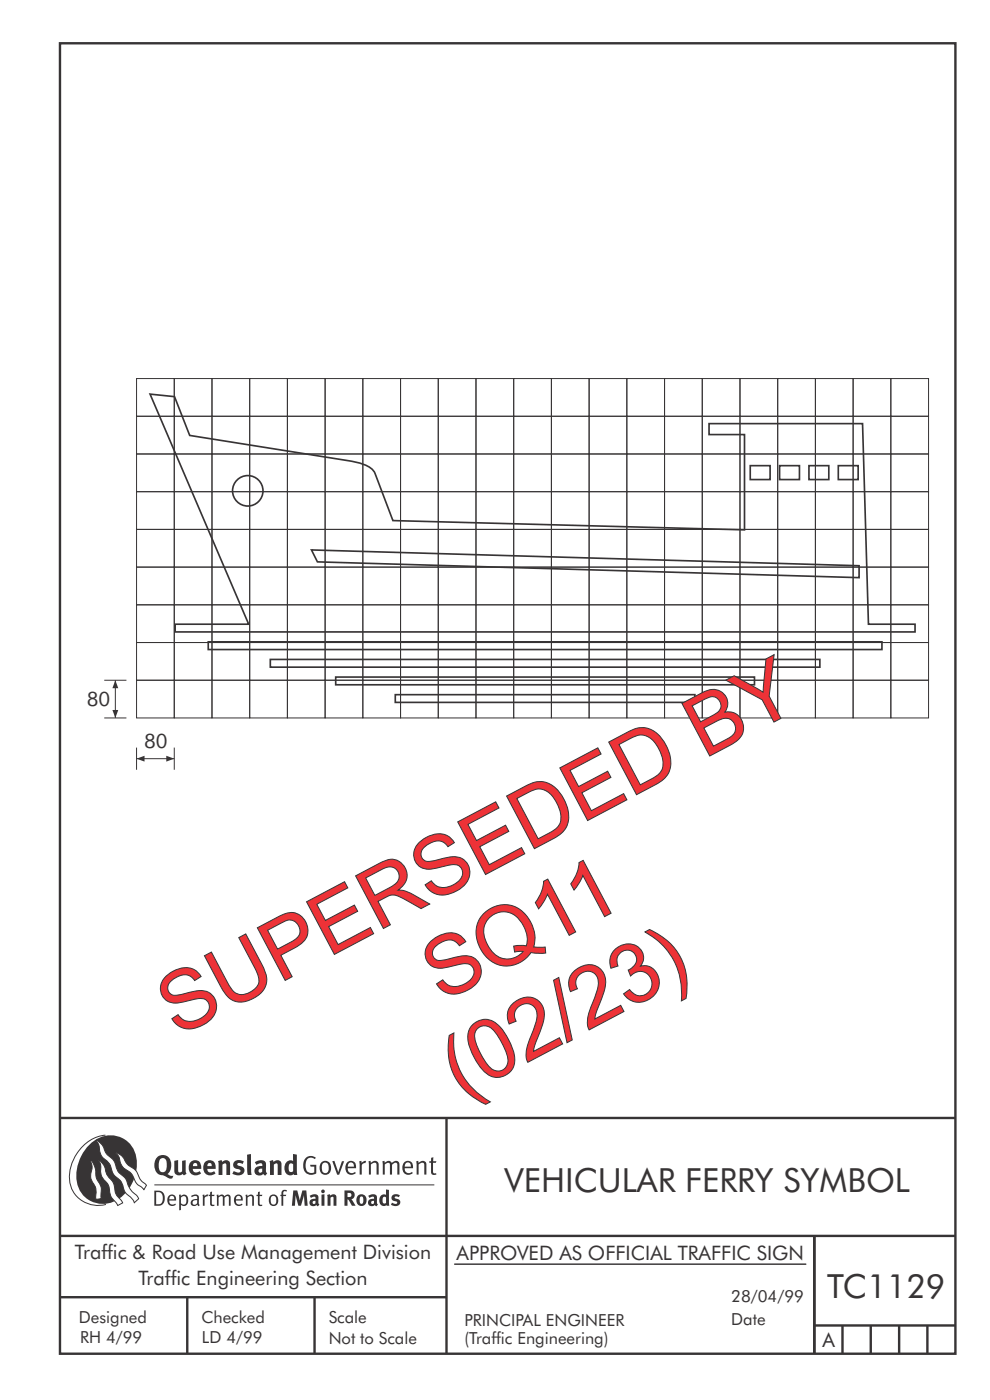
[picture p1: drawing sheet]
<svg xmlns="http://www.w3.org/2000/svg" width="210mm" height="297mm" viewBox="0 0 210 297" stroke-linecap="round" stroke-linejoin="round" font-family="sans-serif">
<g fill="none" stroke="#373435" stroke-width=".51">
<path d="M12.7 9.2h190v278h-190zM12.7 237.2h190M94.7 237.1v50.1M12.7 262.2h190.1M12.7 275.2h82M39.7 275.2v12M66.7 275.2v12M172.7 262.2v25M172.7 281.2h30M178.7 281.2v6M184.7 281.2v6M190.7 281.2v6"/>
<path d="M196.7 281.2v6"/>
</g>
<path d="M96.4 268.2h74.6" fill="none" stroke="#373435" stroke-width=".21"/>
<g fill="#373435">
<path d="M64.9 245.6a1.61 1.61 0 0 1 2.1 0l-.2 .3a1.17 1.17 0 0 0-1.4-.2 1.17 1.17 0 0 0-.6 1.3 1.42 1.42 0 0 0 1.2 1.8l.7-.1v-1.2h-.8l-.1-.4h1.3v1.8a1.82 1.82 0 0 1-2.2 0 1.82 1.82 0 0 1-.6-2.1l.2-.7z" fill-rule="evenodd"/>
<path d="M68.2 246.5a1.77 1.77 0 0 0 .4 2.7 1.39 1.39 0 0 0 1.4-.5 1.39 1.39 0 0 0 .2-1.5 1.19 1.19 0 0 0-2-.7zM68.5 246.8a.83 .83 0 0 1 1 .1 .83 .83 0 0 1 .2 .9 .75 .75 0 0 1-.6 1.1 .75 .75 0 0 1-.8-.9v-.9z" fill-rule="evenodd"/>
<path d="M70.5 246.3h.4l.8 2.4 .8-2.4h.5l-1.1 2.9h-.4z" fill-rule="evenodd"/>
<path d="M73.6 246.7a1.74 1.74 0 0 0 .5 2.5l.9-.1 .5-.2-.2-.3a.89 .89 0 0 1-1.1 .2 .89 .89 0 0 1-.4-1h1.7a1.15 1.15 0 0 0-.4-1.4 1.15 1.15 0 0 0-1.5 .3zM74 246.8a.67 .67 0 0 1 .8-.1 .67 .67 0 0 1 .3 .8h-1.3z" fill-rule="evenodd"/>
<path d="M76.2 246.4l.4-.1 .1 .4 .5-.4h.5l-.2 .5a.61 .61 0 0 0-.8 .6v1.8h-.4z" fill-rule="evenodd"/>
<path d="M78.1 246.4l.5-.1 .1 .4a.89 .89 0 0 1 .9-.4 .89 .89 0 0 1 .7 .7v2.2h-.4v-2.2l-.1-.2-.3-.1-.8 .3v2.2h-.4z" fill-rule="evenodd"/>
<path d="M81.1 246.4l.4-.1 .1 .4a.83 .83 0 0 1 .8-.4 .83 .83 0 0 1 .7 .4 .86 .86 0 0 1 .9-.4 .86 .86 0 0 1 .7 .7v2.2h-.4l-.1-2.4a.5 .5 0 0 0-.8 .1l-.2 .2v2.1h-.5v-2.3l-.4-.2-.7 .3v2.2h-.4z" fill-rule="evenodd"/>
<path d="M85.7 246.7a1.74 1.74 0 0 0 .5 2.5l.9-.1 .5-.2-.2-.3a.89 .89 0 0 1-1.1 .2 .89 .89 0 0 1-.4-1h1.7a1.15 1.15 0 0 0-.5-1.4 1.15 1.15 0 0 0-1.4 .3zM86 246.8a.67 .67 0 0 1 .9-.1 .67 .67 0 0 1 .3 .8h-1.3z" fill-rule="evenodd"/>
<path d="M88.3 246.4l.4-.1 .1 .4a.89 .89 0 0 1 .9-.4 .89 .89 0 0 1 .7 .7v2.2h-.4v-2.2l-.1-.2-.3-.1-.8 .3v2.2h-.4z" fill-rule="evenodd"/>
<path d="M91.5 245.6l.4-.1v.8h.7l-.2 .4h-.5v2.1l.1 .1h.5l.1 .3a.71 .71 0 0 1-1.2-.6v-1.9h-.3v-.4h.3z" fill-rule="evenodd"/>
<path d="M37 246.3l.8-.2v2a.46 .46 0 0 0 .2 .6 .46 .46 0 0 0 .6-.2v-2.2l.8-.2v2.4l.2 .5-.6 .3-.2-.3a1.03 1.03 0 0 1-1.2 .3 1.03 1.03 0 0 1-.6-1.1z" fill-rule="evenodd"/>
<path d="M40.4 246.5a1.64 1.64 0 0 0 0 2.3 1.64 1.64 0 0 0 2.3 .1l-.4-.4a.78 .78 0 0 1-.9 .2 .78 .78 0 0 1-.5-.7h1.8a1.37 1.37 0 0 0-.6-1.7 1.37 1.37 0 0 0-1.7 .2zM41 246.9a.48 .48 0 0 1 .7-.1 .48 .48 0 0 1 .2 .6h-1z" fill-rule="evenodd"/>
<path d="M43.5 246.5a1.65 1.65 0 0 0-.2 2 1.65 1.65 0 0 0 1.9 .7l.5-.3-.3-.4a.78 .78 0 0 1-.9 .3 .78 .78 0 0 1-.5-.8h1.8a1.37 1.37 0 0 0-.6-1.7 1.37 1.37 0 0 0-1.7 .2zM44.1 246.9a.48 .48 0 0 1 .6-.1 .48 .48 0 0 1 .2 .6h-.9z" fill-rule="evenodd"/>
<path d="M46.3 246.3l.7-.2 .1 .4a.95 .95 0 0 1 1-.3 .95 .95 0 0 1 .7 .8v2.3h-.8v-2.3l-.3-.2-.5 .3v2.2h-.8z" fill-rule="evenodd"/>
<path d="M49.7 246.5a1.73 1.73 0 0 1 2-.1l-.2 .5-.6-.2a.42 .42 0 0 0-.6 .3l.2 .2a1.23 1.23 0 0 1 1.4 1.1 1.47 1.47 0 0 1-2.3 .9l-.3-.2 .3-.6 .7 .3a.47 .47 0 0 0 .7-.3 .87 .87 0 0 0-1-.5l-.4-.2-.1-.4z" fill-rule="evenodd"/>
<path d="M54.1 246.5l.3 .6 .3-.2a.62 .62 0 0 1 .9 .1v.4a1.21 1.21 0 0 0-1.3 .3 1.21 1.21 0 0 0-.2 1.3 1.19 1.19 0 0 0 1.7 0l.5 .4 .4-.5-.3-.3v-1.4a.96 .96 0 0 0-1.3-1.1zM55 248l.6-.1v.7a.43 .43 0 0 1-.6 .1 .43 .43 0 0 1 0-.7z" fill-rule="evenodd"/>
<path d="M57.2 246.3l.7-.2 .1 .4a.95 .95 0 0 1 1-.3 .95 .95 0 0 1 .7 .8v2.3h-.8v-2.3l-.3-.2-.5 .3v2.2h-.8z" fill-rule="evenodd"/>
<path d="M62.2 244.8v1.5a1.29 1.29 0 0 0-1.4 .2 1.29 1.29 0 0 0-.5 1.3 1.24 1.24 0 0 0 .5 1.3 1.24 1.24 0 0 0 1.5 0l.1 .2h.7l-.1-4.4zM61.5 246.9l.4-.1 .3 .2v1.5l-.3 .1a.48 .48 0 0 1-.6-.4 1.52 1.52 0 0 1 .2-1.3z" fill-rule="evenodd"/>
<path d="M52.4 245l.8-.2 .2 4.5h-.8l-.1-.2z" fill-rule="evenodd"/>
</g>
<path d="M22.4 240.8a9 9 0 0 0-7.4 10.9 6.2 6.2 0 0 0 7.5 3.8M32.7 251.4h59.4" fill="none" stroke="#373435" stroke-width=".21"/>
<path d="M19.1 242.7a5.7 5.7 0 0 1 6.5-1.4 5.7 5.7 0 0 1 3.4 5.7 8.6 8.6 0 0 1-6.2 8.3 5.7 5.7 0 0 1-6.5-7 9.9 9.9 0 0 1 2.8-5.6z" fill-rule="evenodd" fill="#373435"/>
<path d="M24.4 244.5a3.1 3.1 0 0 1 2.3 2.2l.8 .7a3.2 3.2 0 0 1 2 2.4l.4 .6 1.2 1.1-.6 .9-.2-.3a3.5 3.5 0 0 1-1.9-2.1 3.8 3.8 0 0 0-2.1-2.2 3.5 3.5 0 0 1-1-2.2zM20.4 241.9a3.4 3.4 0 0 1 1.9 2.4l.7 .9a3.3 3.3 0 0 1 1.7 2.6 4.4 4.4 0 0 0 1.7 2l.3 .3a6.1 6.1 0 0 0 2.5 3.7l.2 .5-.9 .9a6.1 6.1 0 0 0-1.9-2.3l-.4-.7a3.6 3.6 0 0 0-1.9-2.8l-.6-1a3.6 3.6 0 0 0-1.9-2.8 3.7 3.7 0 0 1-.8-2.4zM21 246.1a3.4 3.4 0 0 1 1.5 2.7l.6 1a3.8 3.8 0 0 1 1.4 3.1l.3 .7 1.2 1.6-1 .5-.5-.7a3.2 3.2 0 0 1-1.3-2.8 4.3 4.3 0 0 0-1.4-2.2 4.7 4.7 0 0 1-.5-3zM19.2 246.1a5.1 5.1 0 0 1 1.2 3.7l.3 .7a3.1 3.1 0 0 1 .7 2.9l.1 .9-1.1 .2-.1-.8a3.5 3.5 0 0 0-.9-3.3 3.6 3.6 0 0 1 .1-2.5z" fill-rule="evenodd" fill="#fefefe" stroke="#373435" stroke-width=".21"/>
<g fill="#373435">
<path d="M33.4 245.5a2.51 2.51 0 0 0 .4 3.7l.8 .1a2.78 2.78 0 0 0 2 .7l.2-.6h-.6l-.7-.3a2.56 2.56 0 0 0 0-3.8 1.83 1.83 0 0 0-2.1 .2zM34 245.8a.87 .87 0 0 1 1 .1 .87 .87 0 0 1 .4 .9v.4a1.17 1.17 0 0 1-.9 1.5l-.3-.1a2.38 2.38 0 0 1-.2-2.8z" fill-rule="evenodd"/>
<path d="M33.1 252.9v2.6a1.12 1.12 0 0 0 1.2-.3 1.12 1.12 0 0 0 .2-1.2l-.1-.5-.3-.5zM32.7 252.6h1.1a1.67 1.67 0 0 1 1.2 1.6 1.67 1.67 0 0 1-1.3 1.6h-1zM36.1 253.9l-.2 .5h1.1a.55 .55 0 0 0-.3-.6 .55 .55 0 0 0-.6 .1zM35.8 253.7a.95 .95 0 0 1 1.2-.1 .95 .95 0 0 1 .4 1.1h-1.5a.72 .72 0 0 0 .4 .8 .72 .72 0 0 0 .9-.2l.1 .3a1.15 1.15 0 0 1-1.5 0 1.15 1.15 0 0 1-.2-1.5zM38.4 254.1v1.1a.7 .7 0 0 0 .9 .2 .7 .7 0 0 0 .2-.9 .61 .61 0 0 0-.4-.7 .61 .61 0 0 0-.7 .3zM38 253.5l.3-.1 .1 .4a.95 .95 0 0 1 1.2-.2 .95 .95 0 0 1 .3 1.2 .92 .92 0 0 1-.5 .9 .92 .92 0 0 1-1-.1v1.1l-.4 .1zM40.9 254.8a.5 .5 0 0 0 .2 .8 .5 .5 0 0 0 .7-.4v-.6zM40.5 253.7a1 1 0 0 1 1.7 .3v1.4l.2 .2-.2 .3-.3-.4a.78 .78 0 0 1-1.4 0 .78 .78 0 0 1 .8-1.1h.5a.58 .58 0 0 0-.3-.7 .58 .58 0 0 0-.7 .2zM43 253.5l.3-.1 .1 .4 .3-.3 .5-.1-.2 .4a.52 .52 0 0 0-.6 .5v1.5h-.4zM44.6 252.9l.4-.1-.1 .7h.6l-.1 .2h-.5v1.5a.35 .35 0 0 0 .6 .3v.3a.57 .57 0 0 1-.6 .1 .57 .57 0 0 1-.3-.6v-1.6h-.3v-.2h.3zM45.9 253.5l.4-.1 .1 .4 .2-.2a.64 .64 0 0 1 1 .2 .7 .7 0 0 1 .8-.4 .7 .7 0 0 1 .5 .6v1.8h-.4v-1.7l-.2-.4-.7 .4v1.7h-.3v-1.7a.38 .38 0 0 0-.3-.4 .38 .38 0 0 0-.5 .2l-.1 .2v1.7h-.4zM50.2 253.9l-.2 .5h1.1a.55 .55 0 0 0-.2-.6 .55 .55 0 0 0-.7 .1zM49.9 253.7a.95 .95 0 0 1 1.2-.1 .95 .95 0 0 1 .4 1.1h-1.5a.72 .72 0 0 0 .4 .8 .72 .72 0 0 0 .9-.2l.1 .3a1.15 1.15 0 0 1-1.5 0 1.15 1.15 0 0 1-.2-1.5zM52.1 253.5l.3-.1 .1 .4a.72 .72 0 0 1 .8-.4 .72 .72 0 0 1 .6 .6v1.8h-.4v-1.6a.45 .45 0 0 0-.3-.5 .45 .45 0 0 0-.5 .2l-.2 .2v1.7h-.3zM54.7 252.9l.4-.1v.7h.6l-.1 .2h-.5v1.5a.35 .35 0 0 0 .5 .3v.3a.57 .57 0 0 1-.6 .1 .57 .57 0 0 1-.3-.6v-1.6h-.3v-.2h.3zM57.6 253.8l-.2 .8a.65 .65 0 0 0 .3 .8 .65 .65 0 0 0 .8-.2l.1-.1a.93 .93 0 0 0-.7-1.4zM57.3 253.7a1.12 1.12 0 0 1 1.4 0 1.12 1.12 0 0 1 .2 1.5 1.01 1.01 0 0 1-1.2 .6 1.01 1.01 0 0 1-.7-1.2zM59.9 252.6l.5-.2 .5 .1-.2 .3-.3-.1-.3 .2v.6h.6l-.1 .2h-.5v2.1h-.4v-2.1h-.2v-.2h.2zM62.2 252.5l-.3 3.3h.7l.1-2.3 .6 2.3h.5l.7-2.3 .1 2.3h.7l-.3-3.3h-.9l-.5 2.2-.5-2.2zM65.7 253.7l.3 .4a.51 .51 0 0 1 .5-.3 .51 .51 0 0 1 .4 .4v.1a.88 .88 0 0 0-1.1 .3 .88 .88 0 0 0 .2 1.2 .9 .9 0 0 0 1.1-.2l.3 .3 .4-.4-.3-.3v-1a.87 .87 0 0 0-.4-.9 .87 .87 0 0 0-1 .2zM66.4 254.8l.5-.1v.6l-.1 .1h-.3l-.2-.2zM68.2 253.4v2.4h.6v-2.5zM68.1 252.7a.4 .4 0 0 0 .8 0 .4 .4 0 0 0-.8 0zM69.4 253.5l.1 2.3h.6v-1.7a.33 .33 0 0 1 .4-.2 .33 .33 0 0 1 .2 .3v1.6h.7v-1.8a.75 .75 0 0 0-.6-.6 .75 .75 0 0 0-.8 .2v-.3zM73.1 252.5v3.3h.6v-1.4l.3 .3 .7 1.1h.7l-.9-1.4a.94 .94 0 0 0 .7-1 .94 .94 0 0 0-.9-.9zM73.7 253.1a.51 .51 0 0 1 .7 .1 .51 .51 0 0 1-.1 .7h-.6zM75.9 253.7a1.19 1.19 0 0 0-.1 1.7 1.19 1.19 0 0 0 1.7 0 1.19 1.19 0 0 0 0-1.6 1.19 1.19 0 0 0-1.6-.1zM76.5 253.9l.2-.1a.99 .99 0 0 1 0 1.6 1.06 1.06 0 0 1-.2-1.5zM78.1 253.7l.3 .4a.51 .51 0 0 1 .5-.3 .51 .51 0 0 1 .4 .4v.1a.88 .88 0 0 0-1.1 .3 .88 .88 0 0 0 .2 1.2 .9 .9 0 0 0 1.1-.2l.3 .3 .4-.4-.2-.3v-1a.87 .87 0 0 0-.5-.9 .87 .87 0 0 0-1 .2zM78.9 254.8l.4-.1v.6l-.1 .1h-.3l-.2-.2zM81.9 252.3v1.2a1.2 1.2 0 0 0-1.4 .6 1.2 1.2 0 0 0 .2 1.4l.5 .3 .8-.1v.1h.6l-.1-3.4zM81.4 253.9l.5 .1-.1 1.2a.46 .46 0 0 1-.5 0 .46 .46 0 0 1-.2-.6zM83.3 253.5a.79 .79 0 0 0-.2 1 .79 .79 0 0 0 1 .4 .33 .33 0 0 1 0 .5 .33 .33 0 0 1-.5-.1l-.5-.2-.2 .5a1.15 1.15 0 0 0 1.2 .3 1.15 1.15 0 0 0 .8-1 1.49 1.49 0 0 0-1.2-.8 .4 .4 0 0 1 .3-.3 .4 .4 0 0 1 .4 .1l.2 .1 .2-.4a1.47 1.47 0 0 0-1.5-.1z" fill-rule="evenodd"/>
</g>
<g fill="none" stroke="#373435" stroke-width=".21">
<path d="M29 80.3h8v8h-8zM29 88.3h8v8h-8zM29 96.3h8v8h-8zM37 80.3h8v8h-8zM37 88.3h8v8h-8zM37 96.3h8v8h-8zM45 80.3h8v8h-8zM45 88.3h8v8h-8zM45 96.3h8v8h-8zM53 80.3h8v8h-8zM53 88.3h8v8h-8zM53 96.3h8v8h-8z"/>
<path d="M61 80.3h8v8h-8zM61 88.3h8v8h-8zM61 96.3h8v8h-8zM69 80.3h8v8h-8zM69 88.3h8v8h-8zM69 96.3h8v8h-8zM77 80.3h8v8h-8zM77 88.3h8v8h-8zM77 96.3h8v8h-8zM85 80.3h8v8h-8zM85 88.3h8v8h-8zM85 96.3h8v8h-8z"/>
<path d="M93 80.3h8v8h-8zM93 88.3h8v8h-8zM93 96.3h8v8h-8zM101 80.3h8v8h-8zM101 88.3h8v8h-8zM101 96.3h8v8h-8zM109 80.3h8v8h-8zM109 88.3h8v8h-8zM109 96.3h8v8h-8zM117 80.3h8v8h-8zM117 88.3h8v8h-8zM117 96.3h8v8h-8z"/>
<path d="M125 80.3h8v8h-8zM125 88.3h8v8h-8zM125 96.3h8v8h-8zM133 80.3h8v8h-8zM133 88.3h8v8h-8zM133 96.3h8v8h-8zM141 80.3h8v8h-8zM141 88.3h8v8h-8zM141 96.3h8v8h-8zM149 80.3h8v8h-8zM149 88.3h8v8h-8zM149 96.3h8v8h-8z"/>
<path d="M157 80.3h8v8h-8zM157 88.3h8v8h-8zM157 96.3h8v8h-8zM165 80.3h8v8h-8zM165 88.3h8v8h-8zM165 96.3h8v8h-8zM173 80.3h8v8h-8zM173 88.3h8v8h-8zM173 96.3h8v8h-8zM181 80.3h8v8h-8zM181 88.3h8v8h-8zM181 96.3h8v8h-8z"/>
<path d="M189 80.3h8v8h-8zM189 88.3h8v8h-8zM189 96.3h8v8h-8zM29 104.3h8v8h-8zM29 112.3h8v8h-8zM37 104.3h8v8h-8zM37 112.3h8v8h-8zM45 104.3h8v8h-8zM45 112.3h8v8h-8zM53 104.3h8v8h-8zM53 112.3h8v8h-8zM61 104.3h8v8h-8z"/>
<path d="M61 112.3h8v8h-8zM69 104.3h8v8h-8zM69 112.3h8v8h-8zM77 104.3h8v8h-8zM77 112.3h8v8h-8zM85 104.3h8v8h-8zM85 112.3h8v8h-8zM93 104.3h8v8h-8zM93 112.3h8v8h-8zM101 104.3h8v8h-8zM101 112.3h8v8h-8zM109 104.3h8v8h-8z"/>
<path d="M109 112.3h8v8h-8zM117 104.3h8v8h-8zM117 112.3h8v8h-8zM125 104.3h8v8h-8zM125 112.3h8v8h-8zM133 104.3h8v8h-8zM133 112.3h8v8h-8zM141 104.3h8v8h-8zM141 112.3h8v8h-8zM149 104.3h8v8h-8zM149 112.3h8v8h-8zM157 104.3h8v8h-8z"/>
<path d="M157 112.3h8v8h-8zM165 104.3h8v8h-8zM165 112.3h8v8h-8zM173 104.3h8v8h-8zM173 112.3h8v8h-8zM181 104.3h8v8h-8zM181 112.3h8v8h-8zM189 104.3h8v8h-8zM189 112.3h8v8h-8zM29 120.3h8v8h-8zM29 136.3h8v8h-8zM29 128.3h8v8h-8z"/>
<path d="M37 120.3h8v8h-8zM37 136.3h8v8h-8zM37 128.3h8v8h-8zM45 120.3h8v8h-8zM45 136.3h8v8h-8zM45 128.3h8v8h-8zM53 120.3h8v8h-8zM53 136.3h8v8h-8zM53 128.3h8v8h-8zM61 120.3h8v8h-8zM61 136.3h8v8h-8zM61 128.3h8v8h-8z"/>
<path d="M69 120.3h8v8h-8zM69 136.3h8v8h-8zM69 128.3h8v8h-8zM77 120.3h8v8h-8zM77 136.3h8v8h-8zM77 128.3h8v8h-8zM85 120.3h8v8h-8zM85 136.3h8v8h-8zM85 128.3h8v8h-8zM93 120.3h8v8h-8zM93 136.3h8v8h-8zM93 128.3h8v8h-8z"/>
<path d="M101 120.3h8v8h-8zM101 136.3h8v8h-8zM101 128.3h8v8h-8zM109 120.3h8v8h-8zM109 136.3h8v8h-8zM109 128.3h8v8h-8zM117 120.3h8v8h-8zM117 136.3h8v8h-8zM117 128.3h8v8h-8zM125 120.3h8v8h-8zM125 136.3h8v8h-8zM125 128.3h8v8h-8z"/>
<path d="M133 120.3h8v8h-8zM133 136.3h8v8h-8zM133 128.3h8v8h-8zM141 120.3h8v8h-8zM141 136.3h8v8h-8zM141 128.3h8v8h-8zM149 120.3h8v8h-8zM149 136.3h8v8h-8zM149 128.3h8v8h-8zM157 120.3h8v8h-8zM157 136.3h8v8h-8zM157 128.3h8v8h-8z"/>
<path d="M165 120.3h8v8h-8zM165 136.3h8v8h-8zM165 128.3h8v8h-8zM173 120.3h8v8h-8zM173 136.3h8v8h-8zM173 128.3h8v8h-8zM181 120.3h8v8h-8zM181 136.3h8v8h-8zM181 128.3h8v8h-8zM189 120.3h8v8h-8zM189 136.3h8v8h-8zM189 128.3h8v8h-8z"/>
<path d="M29 144.3h8v8h-8zM29 158.6v4.7M37 144.3h8v8h-8zM45 144.3h8v8h-8zM53 144.3h8v8h-8zM61 144.3h8v8h-8zM69 144.3h8v8h-8zM77 144.3h8v8h-8zM85 144.3h8v8h-8zM93 144.3h8v8h-8zM101 144.3h8v8h-8zM109 144.3h8v8h-8z"/>
<path d="M117 144.3h8v8h-8zM125 144.3h8v8h-8zM133 144.3h8v8h-8zM141 144.3h8v8h-8zM149 144.3h8v8h-8zM157 144.3h8v8h-8zM165 144.3h8v8h-8zM173 144.3h8v8h-8zM181 144.3h8v8h-8zM189 144.3h8v8h-8zM29 161h8"/>
</g>
<g fill="none" stroke="#373435" stroke-width=".35">
<path d="M31.8 83.6l5.2 .5 3.2 8.3 35.3 5.6a5.5 5.5 0 0 1 4.1 2.4l3.7 10 74.6 2v-20.2h-7.5v-2.3h32.6l1.2 42.5h9.9v1.7h-156.9v-1.7h15.6zM159.1 98.8h4.3v2.9h-4.3zM165.4 98.8h4.2v2.9h-4.2zM171.6 98.8h4.2v2.9h-4.2zM177.8 98.8h4.2v2.9h-4.2zM66.1 116.7l116.1 3.3v2.5l-114.9-3.3zM44.2 136.2h142.9v1.6h-142.9zM57.3 139.9h116.6v1.6h-116.6zM71.2 143.6h88.8v1.7h-88.8zM83.8 147.4h63.6v1.6h-63.6z"/>
<circle cx="52.6" cy="104.1" r="3.2"/>
</g>
<g fill="#373435">
<path d="M29 161l1.7-.7v1.3z"/>
<path d="M35.3 160.3l1.7 .7-1.7 .6z"/>
</g>
<path d="M22.1 152.3h4.7M24.5 144.3v8M37 158.6v4.7" fill="none" stroke="#373435" stroke-width=".21"/>
<g fill="#373435">
<path d="M23.8 150.6h1.3l-.6 1.7z"/>
<path d="M24.5 144.3l.6 1.7h-1.3z"/>
</g>
<path d="M22.1 144.3h4.7" fill="none" stroke="#373435" stroke-width=".21"/>
<g font-size="17.6" fill="#ed3237">
<text x="93.8" y="212.7" transform="rotate(-28 93.8 212.7)">SQ11</text>
<text x="37.6" y="220.1" transform="rotate(-28 37.6 220.1)">SUPERSEDED BY</text>
<text x="97.6" y="232.9" transform="rotate(-28 97.6 232.9)">(02/23)</text>
</g>
<g font-size="7.1" fill="#373435">
<text x="107" y="252.9">VEHICULAR FERRY SYMBOL</text>
<text x="175.5" y="275.3">TC1129</text>
</g>
<g font-size="4.2" fill="#373435">
<text x="18.4" y="149.8">80</text>
<text x="30.6" y="158.7">80</text>
<text x="15.9" y="267">Traffic &amp; Road Use Management Division</text>
<text x="96.9" y="267.2">APPROVED AS OFFICIAL TRAFFIC SIGN</text>
<text x="29.4" y="272.6">Traffic Engineering Section</text>
<text x="174.4" y="285.8">A</text>
</g>
<g font-size="3.5" fill="#373435">
<text x="16.7" y="280.6">Designed</text>
<text x="42.7" y="280.6">Checked</text>
<text x="69.7" y="280.6">Scale</text>
<text x="98.5" y="281.3">PRINCIPAL ENGINEER</text>
<text x="155.1" y="281.2">Date</text>
<text x="155.1" y="276.2">28/04/99</text>
<text x="17" y="284.8">RH 4/99</text>
<text x="42.8" y="284.8">LD 4/99</text>
<text x="69.7" y="285.2">Not to Scale</text>
<text x="98.5" y="285.1">(Traffic Engineering)</text>
</g>
</svg>
